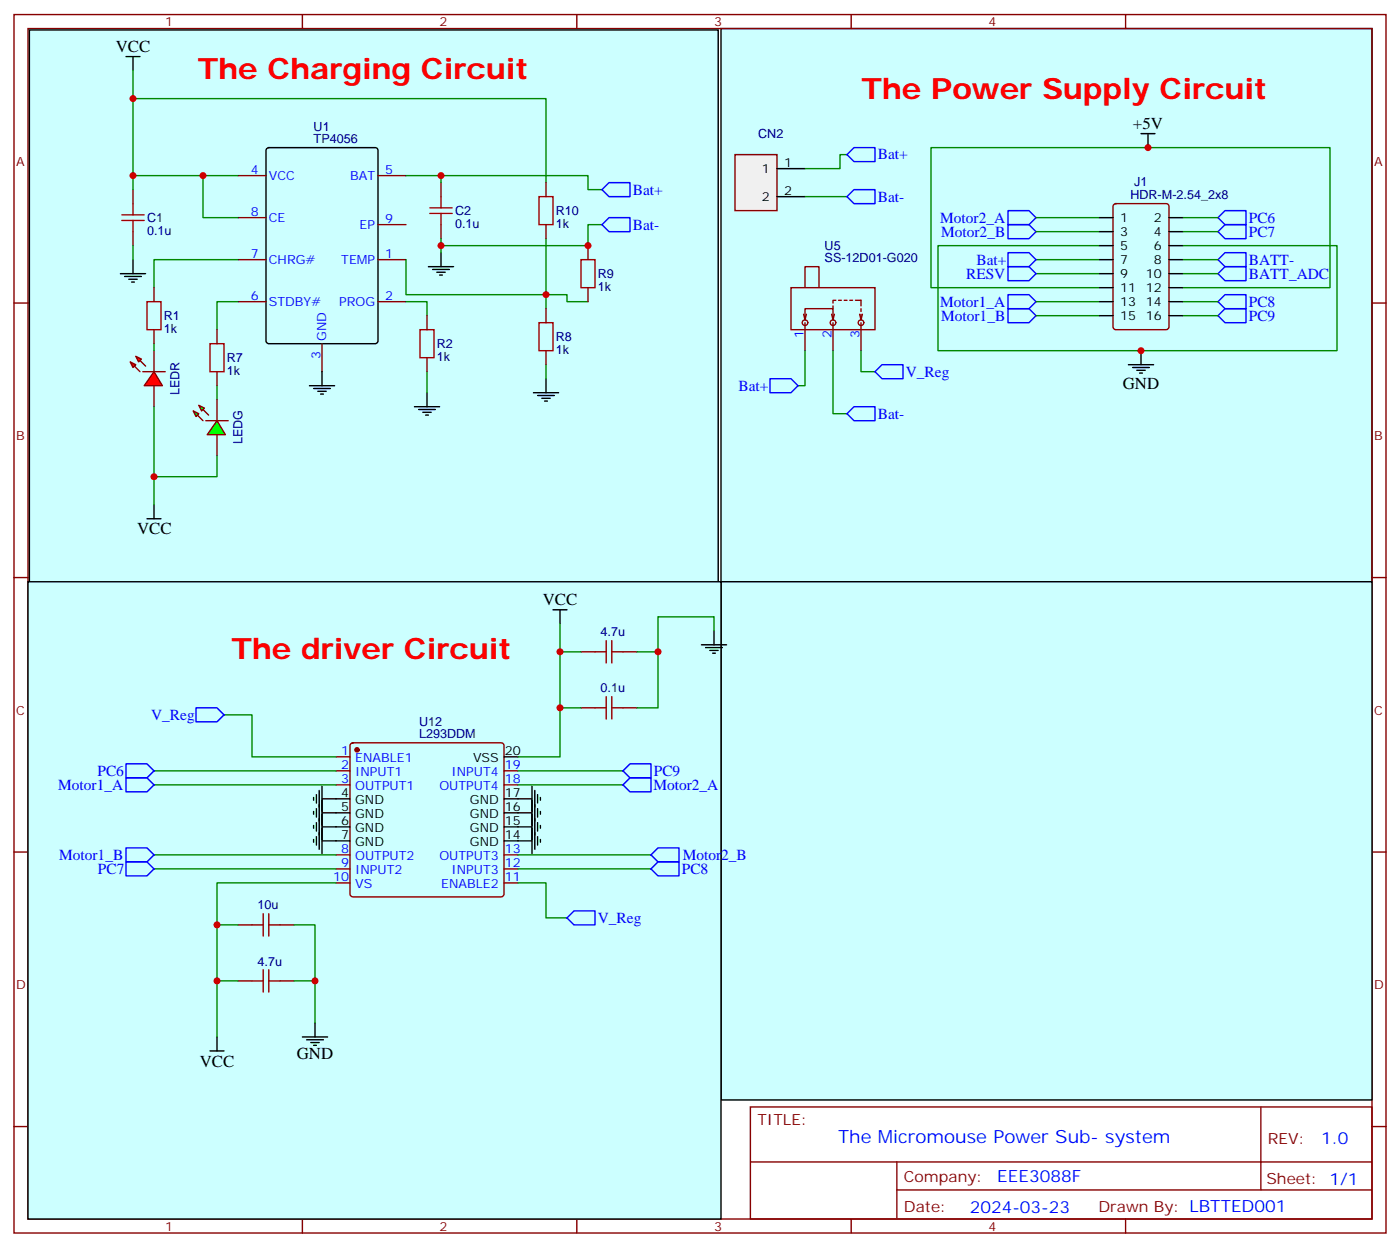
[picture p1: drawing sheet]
<svg xmlns="http://www.w3.org/2000/svg" width="353mm" height="314mm" viewBox="0 0 353 314" stroke-linecap="round" stroke-linejoin="round" font-family="sans-serif">
<path d="M181.7 7.2h164v139.3h-164z" fill="#cff" stroke="#000" stroke-width=".35"/>
<g fill="none" stroke="#870000" stroke-width=".35">
<path d="M3.5 3.7h345.7v306.9h-345.7zM7.1 7.2h338.6v299.9h-338.6zM76.2 3.7v3.5M145.3 3.7v3.5M214.5 3.7v3.5M283.6 3.7v3.5M3.5 76.3h3.6M345.7 76.3h3.5M3.5 145.5h3.6M345.7 145.5h3.5M3.5 214.6h3.6M345.7 214.6h3.5"/>
<path d="M189.1 278.8h156.6v28.3h-156.6zM317.7 278.9v20.8M3.5 283.8h3.6M189.1 292.7h156.5M226 299.7h119.6M226 292.7v14.1M345.7 283.8h3.5M76.2 307.1v3.5M145.3 307.1v3.5M214.5 307.1v3.5M283.6 307.1v3.5"/>
</g>
<path d="M7.4 7.5h173.6v139.4h-173.6z" fill="#cff" stroke="#000" stroke-width=".35"/>
<path d="M67.3 37.4l.4-.2h26.8a.71 .71 0 0 1 .7 .7v48.2l-.7 .5h-26.8l-.5-.3-.2-.4v-48z" fill="none" stroke="#000" stroke-width=".35"/>
<path d="M60 44.2h7M60 54.8h7M95.2 44.2h7.1M95.2 56.6h7.1M60 65.4h7M60 76h7M95.2 65.4h7.1M95.2 76h7.1M81.1 86.6v7" fill="none" stroke="#870000" stroke-width=".35"/>
<g fill="#f00" stroke="#870000" stroke-width=".35">
<path d="M38.8 93.6l2.1 3.6h-4.6z"/>
<path d="M36 93.6h5.6z"/>
</g>
<g fill="#870000" stroke="#870000" stroke-width=".35">
<path d="M33.9 92.2l1.4 1.4z"/>
<path d="M35.3 90.8l1.4 1.4z"/>
</g>
<g fill="#f00" stroke="#870000" stroke-width=".35">
<path d="M32.8 91.2l1.4 .7-.7 .7z"/>
<path d="M34.2 89.7l1.4 .8-.7 .7z"/>
</g>
<path d="M38.8 88.3v5.3M38.8 97.2v5.2M54.7 100.7v5.3M54.7 109.5v5.3" fill="none" stroke="#870000" stroke-width=".35"/>
<path d="M38.8 86.6v1.7M54.7 97.2v3.5" fill="none" stroke="#008700" stroke-width=".35"/>
<g fill="#0f0" stroke="#870000" stroke-width=".35">
<path d="M50.1 102.1l1.4 .7-.7 .7z"/>
<path d="M48.7 103.5l1.4 .7-.7 .7z"/>
</g>
<g fill="#870000" stroke="#870000" stroke-width=".35">
<path d="M51.2 103.2l1.4 1.4z"/>
<path d="M49.7 104.6l1.5 1.4z"/>
</g>
<path d="M51.9 106h5.6z" fill="#f00" stroke="#870000" stroke-width=".35"/>
<path d="M54.7 106l2.1 3.5h-4.6z" fill="#0f0" stroke="#870000" stroke-width=".35"/>
<path d="M30.7 55.5h5.6M30.7 54.1h5.6M33.5 51.3v2.8M33.5 55.5v2.8M108.3 53.8h5.6M108.3 52.4h5.6M111.1 49.5v2.9M111.1 53.8v2.8" fill="none" stroke="#a10000" stroke-width=".35"/>
<path d="M33.5 47.8v3.5M33.5 58.3v3.6M111.1 46v3.5M111.1 56.6v3.5" fill="none" stroke="#870000" stroke-width=".35"/>
<path d="M51.2 44.2h-17.7v3.6M60 44.2h-8.8v10.6h8.8M33.5 61.9v3.5M60 76h-5.3v7M60 65.4h-21.2v7.1M102.3 76h5.3v3.5M107.6 93.6v5.3M38.8 102.4v17.7h15.9v-5.3" fill="none" stroke="#008700" stroke-width=".35"/>
<g fill="none" stroke="#000" stroke-width=".35">
<path d="M30.3 68.9h6.4M31.4 69.6h4.2M32.5 70.3h2.1M33.2 71h.7M33.5 65.4v3.5M78 97.2h6.3M79 97.9h4.3M80.1 98.6h2.1M80.8 99.3h.7M81.1 93.6v3.6M107.6 98.9v3.5M134.4 98.9h6.4"/>
<path d="M135.5 99.6h4.2M137.6 95.4v3.5M104.4 102.4h6.4M105.5 103.2h4.2M106.5 103.9h2.2M107.2 104.6h.7M136.5 100.3h2.1M137.2 101h.7"/>
</g>
<path d="M185.2 38.9h10.6v14.2h-10.6z" fill="#f0f0f0" stroke="#870000" stroke-width=".35"/>
<path d="M195.8 42.5h7M195.8 49.5h7" fill="none" stroke="#000" stroke-width=".35"/>
<path d="M181.7 146.5h164v130.6h-164z" fill="#cff" stroke="#000" stroke-width=".35"/>
<g fill="none" stroke="#870000" stroke-width=".35">
<path d="M199.3 72.5h21.2v10.5h-21.2zM202.5 79.2l.3 1.4M202.8 72.5v-5.3h3.6v5.3M203.2 79.2l-.4 1.4M209.5 79.2l.4 1.4M209.9 77v.8M210.3 79.2l-.4 1.4M210.6 75.6h-.7v.7M211.3 75.6h.7M212.7 75.6h.7M214.1 75.6h.7M215.5 75.6h1.5v1.4"/>
<path d="M216.6 79.2l.4 1.4 .3-1.4M217 77.8v.7M217 79.2v.7M202.8 80.6v-2.8h7.1v2.8M202.8 81.3v7M209.9 81.3v7M217 81.3v7"/>
<circle cx="202.8" cy="81.3" r=".71"/>
<circle cx="209.9" cy="81.3" r=".71"/>
<circle cx="217" cy="81.3" r=".71"/>
</g>
<path d="M7.1 146.5h174.6v160.6h-174.6z" fill="#cff" stroke="#000" stroke-width=".35"/>
<g fill="none" stroke="#870000" stroke-width=".35">
<path d="M137.6 46v3.5M137.6 56.6v3.5M280.7 51.5l.5-.2h12.7a.71 .71 0 0 1 .7 .7l-.1 30.6-.6 .4h-12.7l-.5-.2-.2-.5v-30.3zM38.8 72.5v3.5M107.6 79.5v3.5M137.6 77.8v3.5M148.2 61.9v3.5M148.2 72.5v3.5M38.8 83v3.6M54.7 83v3.6M54.7 93.6v3.6M107.6 90.1v3.5"/>
<path d="M137.6 88.3v3.6M146.4 178.3h3.5M146.4 164.2h3.5M157 178.3h3.5M157 164.2h3.5M84.7 190.6h3.5M84.7 194.2h3.5M84.7 197.7h3.5M88.4 187.3l.5-.2h37.4a.71 .71 0 0 1 .7 .7v37.4l-.2 .5-.5 .2h-37.4l-.5-.2-.2-.5v-37.4zM127 194.2h3.5M127 197.7h3.5M84.7 215.3h3.5"/>
<path d="M84.7 218.9h3.5M127 215.3h3.5M127 218.9h3.5M60 233h3.5M70.6 233h3.5M84.7 222.4h3.5M127 222.4h3.5M60 247.1h3.5M70.6 247.1h3.5"/>
</g>
<circle cx="90" cy="188.9" r=".53" fill="#870000" stroke="#870000" stroke-width=".35"/>
<g fill="none" stroke="#000" stroke-width=".35">
<path d="M31.7 14.3h3.6M33.5 14.3v3.5M287.5 33.7h3.5M289.3 33.7v3.5M276.9 54.8h3.6M276.9 58.3h3.6M294.6 54.8h3.5M294.6 58.3h3.5M107.9 67.2h6.4M109 67.9h4.2M110.1 68.6h2.1M110.8 69.3h.7"/>
<path d="M111.1 63.6v3.6M276.9 61.9h3.6M276.9 65.4h3.6M276.9 68.9h3.6M276.9 72.5h3.6M276.9 76h3.6M276.9 79.5h3.6M294.6 61.9h3.5M294.6 65.4h3.5M294.6 68.9h3.5M294.6 72.5h3.5M294.6 76h3.5"/>
<path d="M294.6 79.5h3.5M284.3 91.9h6.4M285.4 92.6h4.2M286.5 93.3h2.1M287.2 94h.7M287.5 88.3v3.6M37 130.7h3.6M38.8 127.1v3.6M139.3 153.6h3.6M141.1 153.6v3.5M179.9 158.9v3.5M176.7 162.4h6.4"/>
<path d="M177.8 163.1h4.2M178.9 163.8h2.1M179.6 164.5h.7M80.4 199.1v14.8M81.1 198v17M127 190.6h3.5M134.1 198v17M134.8 199.1v14.8M79 200.9v.7M79 204.4v.7M79 207.9v.7M79 211.5v.7"/>
<path d="M79.7 200.2v2.1M79.7 203.7v2.1M79.7 207.2v2.1M79.7 210.7v2.2M81.1 201.2h7.1M81.1 204.8h7.1M81.1 208.3h7.1M81.1 211.8h7.1M127 201.2h7.1M127 204.8h7.1M127 208.3h7.1M127 211.8h7.1"/>
<path d="M135.5 200.2v2.1M135.5 203.7v2.1M135.5 207.2v2.1M135.5 210.7v2.2M136.2 200.9v.7M136.2 204.4v.7M136.2 207.9v.7M136.2 211.5v.7M79.4 257.7v3.5M52.9 264.7h3.5M54.7 261.2v3.5M76.2 261.2h6.3"/>
<path d="M77.3 261.9h4.2M78.3 262.6h2.1M79 263.3h.7"/>
</g>
<g fill="none" stroke="#008700" stroke-width=".35">
<path d="M33.5 17.8v26.4M33.5 24.8h104.1v21.2M213.4 38.9h-1.7v3.6h-8.9M102.3 44.2h8.8v1.8M111.1 44.2h37.1v3.6h3.5M151.7 56.6h-3.5v5.3h-37.1M202.8 49.5h10.6M261.1 54.8h15.8M261.1 58.3h15.8M298.1 54.8h8.8M298.1 58.3h8.8M102.3 65.4v8.8h35.3v3.6"/>
<path d="M111.1 60.1v3.5M137.6 60.1v14.1h5.3v1.8h5.3M261.1 76h15.8M261.1 79.5h15.8M261.1 65.4h15.8M261.1 68.9h15.8M276.9 61.9h-40.5v26.4h100.5v-26.4h-38.8M276.9 72.5h-42.3v-35.3h100.5v35.3h-37M298.1 76h8.8M298.1 79.5h8.8M298.1 65.4h8.8M298.1 68.9h8.8"/>
<path d="M137.6 91.9v3.5M202.8 88.3v8.9h-1.7M209.9 88.3v15.9h3.5M217 88.3v5.3h3.5M38.8 120.1v7M141.1 157.1v7.1M179.9 158.9v-3.5h-14.1v8.8M141.1 178.3v12.3h-10.6M146.4 164.2h-5.3v14.1h5.3M160.5 164.2h5.3v14.1h-5.3M38.8 194.2h45.9M38.8 197.7h45.9"/>
<path d="M56.4 180.1h7.1v10.5h21.2M130.5 194.2h26.5M130.5 197.7h26.5M38.8 218.9h45.9M38.8 215.3h45.9M130.5 218.9h33.5M130.5 215.3h33.5M60 233h-5.3v14.1h5.3M74.1 233h5.3v14.1h-5.3M84.7 222.4h-30v10.6M130.5 222.4h7.1v8.8h5.3M54.7 247.1v14.1"/>
<path d="M79.4 247.1v10.6"/>
</g>
<g fill="none" stroke="#a10000" stroke-width=".35">
<path d="M135.8 49.5h3.5v7.1h-3.5zM37 76h3.6v7h-3.6zM146.4 65.4h3.5v7.1h-3.5zM52.9 86.6h3.5v7h-3.5zM105.8 83h3.6v7.1h-3.6zM135.8 81.3h3.5v7h-3.5zM149.9 178.3h2.9M149.9 164.2h2.9M152.8 161.4v5.6M152.8 175.5v5.6M154.2 178.3h2.8M154.2 161.4v5.6"/>
<path d="M154.2 175.5v5.6M154.2 164.2h2.8M63.5 233h2.8M66.3 230.2v5.6M67.7 233h2.9M67.7 230.2v5.6M63.5 247.1h2.8M66.3 244.3v5.6M67.7 244.3v5.6M67.7 247.1h2.9"/>
</g>
<g fill="none" stroke="#00f" stroke-width=".35">
<path d="M213.4 38.9l1.8-1.7h5.3v3.5h-5.3zM153.5 46h5.2v3.5h-5.2l-1.8-1.7zM153.5 54.8h5.2v3.5h-5.2l-1.8-1.7zM213.4 49.5l1.8-1.7h5.3v3.5h-5.3zM254 53.1h5.3l1.8 1.7-1.8 1.8h-5.3zM254 56.6h5.3l1.8 1.7-1.8 1.8h-5.3zM306.9 54.8l1.8-1.7h5.3v3.5h-5.3zM306.9 58.3l1.8-1.7h5.3v3.5h-5.3zM254 74.2h5.3l1.8 1.8-1.8 1.8h-5.3zM254 77.8h5.3l1.8 1.7-1.8 1.8h-5.3zM254 63.6h5.3l1.8 1.8-1.8 1.8h-5.3zM254 67.2h5.3l1.8 1.7-1.8 1.8h-5.3z"/>
<path d="M306.9 65.4l1.8-1.8h5.3v3.6h-5.3zM306.9 68.9l1.8-1.7h5.3v3.5h-5.3zM306.9 76l1.8-1.8h5.3v3.6h-5.3zM306.9 79.5l1.8-1.7h5.3v3.5h-5.3zM194 95.4h5.3l1.8 1.8-1.8 1.7h-5.3zM220.5 93.6l1.7-1.7h5.3v3.5h-5.3zM213.4 104.2l1.8-1.8h5.3v3.6h-5.3zM49.4 178.3h5.3l1.7 1.8-1.7 1.7h-5.3zM31.7 192.4h5.3l1.8 1.8-1.8 1.7h-5.3zM31.7 195.9h5.3l1.8 1.8-1.8 1.8h-5.3zM157 197.7l1.7-1.8h5.3v3.6h-5.3zM158.7 192.4h5.3v3.5h-5.3l-1.7-1.7z"/>
<path d="M31.7 217.1h5.3l1.8 1.8-1.8 1.7h-5.3zM31.7 213.6h5.3l1.8 1.7-1.8 1.8h-5.3zM164 218.9l1.8-1.8h5.3v3.5h-5.3zM164 215.3l1.8-1.7h5.3v3.5h-5.3zM142.9 231.2l1.7-1.8h5.3v3.6h-5.3z"/>
</g>
<g fill="#c00">
<circle cx="51.2" cy="44.2" r=".88"/>
<circle cx="54.7" cy="247.1" r=".88"/>
<circle cx="79.4" cy="247.1" r=".88"/>
<circle cx="54.7" cy="233" r=".88"/>
<circle cx="141.1" cy="178.3" r=".88"/>
<circle cx="141.1" cy="164.2" r=".88"/>
<circle cx="111.1" cy="44.2" r=".88"/>
<circle cx="111.1" cy="61.9" r=".88"/>
<circle cx="148.2" cy="61.9" r=".88"/>
<circle cx="137.6" cy="74.2" r=".88"/>
<circle cx="33.5" cy="44.2" r=".88"/>
<circle cx="38.8" cy="120.1" r=".88"/>
<circle cx="33.5" cy="24.8" r=".88"/>
<circle cx="287.5" cy="88.3" r=".88"/>
<circle cx="289.3" cy="37.2" r=".88"/>
<circle cx="165.8" cy="164.2" r=".88"/>
</g>
<g font-size="7.4" fill="#f00">
<text x="49.7" y="19.9">The Charging Circuit</text>
<text x="217" y="24.8">The Power Supply Circuit</text>
<text x="58.2" y="165.9">The driver Circuit</text>
</g>
<text font-size="4.6" fill="#00f" x="211.2" y="287.9">The Micromouse Power Sub- system</text>
<g font-size="4.2">
<text x="29.2" y="13.2">VCC</text>
<text x="285.5" y="32.6">+5V</text>
<text x="282.9" y="98">GND</text>
<text x="34.5" y="134.5">VCC</text>
<text x="136.8" y="152.5">VCC</text>
<text x="50.3" y="268.7">VCC</text>
<text x="74.8" y="266.8">GND</text>
</g>
<g font-size="4.2" fill="#00f">
<text x="332.9" y="288.1">1.0</text>
<text x="251.3" y="297.7">EEE3088F</text>
<text x="244.3" y="305.5">2024-03-23</text>
</g>
<g font-size="3.9" fill="#00f">
<text x="221.2" y="40.1">Bat+</text>
<text x="159.5" y="49.1">Bat+</text>
<text x="221.2" y="50.8">Bat-</text>
<text x="159.5" y="57.9">Bat-</text>
<text x="236.9" y="56.1">Motor2_A</text>
<text x="237.2" y="59.6">Motor2_B</text>
<text x="314.7" y="56.1">PC6</text>
<text x="314.7" y="59.6">PC7</text>
<text x="243.4" y="70.2">RESV</text>
<text x="246.1" y="66.7">Bat+</text>
<text x="314.7" y="66.8">BATT-</text>
<text x="314.7" y="70.3">BATT_ADC</text>
<text x="236.9" y="77.2">Motor1_A</text>
<text x="314.7" y="77.3">PC8</text>
<text x="237.2" y="80.8">Motor1_B</text>
<text x="314.7" y="80.9">PC9</text>
<text x="228.2" y="94.9">V_Reg</text>
<text x="186.1" y="98.4">Bat+</text>
<text x="221.2" y="105.5">Bat-</text>
<text x="38.1" y="181.4">V_Reg</text>
<text x="24.6" y="195.5">PC6</text>
<text x="164.7" y="195.5">PC9</text>
<text x="14.7" y="198.9">Motor1_A</text>
<text x="164.6" y="198.9">Motor2_A</text>
<text x="14.9" y="216.6">Motor1_B</text>
<text x="24.7" y="220.1">PC7</text>
<text x="171.8" y="220.2">PC8</text>
<text x="172" y="216.6">Motor2_B</text>
<text x="150.6" y="232.5">V_Reg</text>
</g>
<g font-size="3.9" fill="#800">
<text x="190.9" y="283.4">TITLE:</text>
<text x="319.5" y="288.1">REV:</text>
<text x="227.8" y="297.6">Company:</text>
<text x="319.1" y="298.2">Sheet: 1/1</text>
<text x="227.8" y="305.3">Date:</text>
<text x="276.8" y="305.4">Drawn By: LBTTED001</text>
</g>
<g font-size="3.2" fill="#800">
<text x="41.6" y="6.7">1</text>
<text x="110.8" y="6.7">2</text>
<text x="179.9" y="6.7">3</text>
<text x="249.1" y="6.7">4</text>
<text x="4.1" y="41.8">A</text>
<text x="346.3" y="41.8">A</text>
<text x="4.1" y="110.9">B</text>
<text x="346.3" y="110.9">B</text>
<text x="4.1" y="180.1">C</text>
<text x="346.3" y="180.1">C</text>
<text x="4.1" y="249.2">D</text>
<text x="346.3" y="249.2">D</text>
<text x="41.6" y="310.1">1</text>
<text x="110.8" y="310.1">2</text>
<text x="179.9" y="310.1">3</text>
<text x="249.1" y="310.1">4</text>
</g>
<g font-size="3.2" fill="#000080">
<text x="79" y="32.9">U1</text>
<text x="191.1" y="34.8">CN2</text>
<text x="79" y="36.1">TP4056</text>
<text x="285.8" y="46.8">J1</text>
<text x="284.8" y="50.2">HDR-M-2.54_2x8</text>
<text x="37" y="59.1">0.1u</text>
<text x="37" y="56">C1</text>
<text x="114.7" y="57.4">0.1u</text>
<text x="114.7" y="54.2">C2</text>
<text x="140.1" y="57.4">1k</text>
<text x="140.1" y="54.2">R10</text>
<text x="207.8" y="62.9">U5</text>
<text x="150.6" y="70.1">R9</text>
<text x="207.8" y="66.1">SS-12D01-G020</text>
<text x="150.6" y="73.3">1k</text>
<text x="41.3" y="83.8">1k</text>
<text x="41.3" y="80.6">R1</text>
<text x="110.1" y="87.7">R2</text>
<text x="140.1" y="89.1">1k</text>
<text x="140.1" y="86">R8</text>
<text x="57.1" y="94.4">1k</text>
<text x="57.1" y="91.2">R7</text>
<text x="110.1" y="90.9">1k</text>
<text x="45.3" y="99.5" transform="rotate(-90 45.3 99.5)">LEDR</text>
<text x="61.1" y="111.9" transform="rotate(-90 61.1 111.9)">LEDG</text>
<text x="151.4" y="160.3">4.7u</text>
<text x="151.4" y="174.4">0.1u</text>
<text x="105.6" y="185.9">L293DDM</text>
<text x="105.6" y="183">U12</text>
<text x="64.9" y="229.1">10u</text>
<text x="64.9" y="243.2">4.7u</text>
</g>
<g font-size="3.2" fill="#00f">
<text x="63.2" y="43.9">4</text>
<text x="67.7" y="45.3">VCC</text>
<text x="88.2" y="45.3">BAT</text>
<text x="97" y="43.9">5</text>
<text x="63.2" y="54.5">8</text>
<text x="67.7" y="55.9">CE</text>
<text x="90.6" y="57.6">EP</text>
<text x="97" y="56.2">9</text>
<text x="63.2" y="65.1">7</text>
<text x="97" y="65.1">1</text>
<text x="67.7" y="66.5">CHRG#</text>
<text x="86" y="66.5">TEMP</text>
<text x="63.2" y="75.6">6</text>
<text x="67.7" y="77">STDBY#</text>
<text x="85.5" y="77">PROG</text>
<text x="97" y="75.6">2</text>
<text x="82.2" y="85.9" transform="rotate(-90 82.2 85.9)">GND</text>
<text x="202.5" y="85.1" transform="rotate(-90 202.5 85.1)">1</text>
<text x="209.5" y="85.1" transform="rotate(-90 209.5 85.1)">2</text>
<text x="216.6" y="85.1" transform="rotate(-90 216.6 85.1)">3</text>
<text x="80.8" y="90.3" transform="rotate(-90 80.8 90.3)">3</text>
<text x="86" y="190.3">1</text>
<text x="86" y="193.8">2</text>
<text x="86" y="197.3">3</text>
<text x="89.5" y="192.1">ENABLE1</text>
<text x="89.5" y="195.6">INPUT1</text>
<text x="113.8" y="195.6">INPUT4</text>
<text x="127.2" y="197.3">18</text>
<text x="127.2" y="193.8">19</text>
<text x="89.5" y="199.1">OUTPUT1</text>
<text x="110.7" y="199.1">OUTPUT4</text>
<text x="86" y="215">8</text>
<text x="127.2" y="215">13</text>
<text x="86" y="218.5">9</text>
<text x="89.5" y="216.7">OUTPUT2</text>
<text x="89.5" y="220.3">INPUT2</text>
<text x="110.7" y="216.7">OUTPUT3</text>
<text x="113.8" y="220.3">INPUT3</text>
<text x="127.2" y="218.5">12</text>
<text x="84" y="222">10</text>
<text x="89.5" y="223.8">VS</text>
<text x="111.2" y="223.8">ENABLE2</text>
<text x="127.2" y="222">11</text>
</g>
<g font-size="3.2">
<text x="192" y="43.5">1</text>
<text x="197.6" y="42.1">1</text>
<text x="192" y="50.6">2</text>
<text x="197.6" y="49.2">2</text>
<text x="282.2" y="55.9">1</text>
<text x="282.2" y="59.4">3</text>
<text x="290.8" y="55.9">2</text>
<text x="290.8" y="59.4">4</text>
<text x="282.2" y="62.9">5</text>
<text x="290.8" y="62.9">6</text>
<text x="282.2" y="66.5">7</text>
<text x="282.2" y="70">9</text>
<text x="288.8" y="70">10</text>
<text x="290.8" y="66.5">8</text>
<text x="282.2" y="73.5">11</text>
<text x="282.2" y="77">13</text>
<text x="288.8" y="73.5">12</text>
<text x="288.8" y="77">14</text>
<text x="282.2" y="80.6">15</text>
<text x="288.8" y="80.6">16</text>
<text x="127.2" y="190.3">20</text>
<text x="119.2" y="192.1">VSS</text>
<text x="86" y="200.9">4</text>
<text x="89.5" y="202.6">GND</text>
<text x="118.4" y="202.6">GND</text>
<text x="127.2" y="200.9">17</text>
<text x="86" y="204.4">5</text>
<text x="86" y="207.9">6</text>
<text x="89.5" y="206.2">GND</text>
<text x="89.5" y="209.7">GND</text>
<text x="118.4" y="209.7">GND</text>
<text x="118.4" y="206.2">GND</text>
<text x="127.2" y="207.9">15</text>
<text x="127.2" y="204.4">16</text>
<text x="86" y="211.5">7</text>
<text x="89.5" y="213.2">GND</text>
<text x="118.4" y="213.2">GND</text>
<text x="127.2" y="211.5">14</text>
</g>
</svg>
